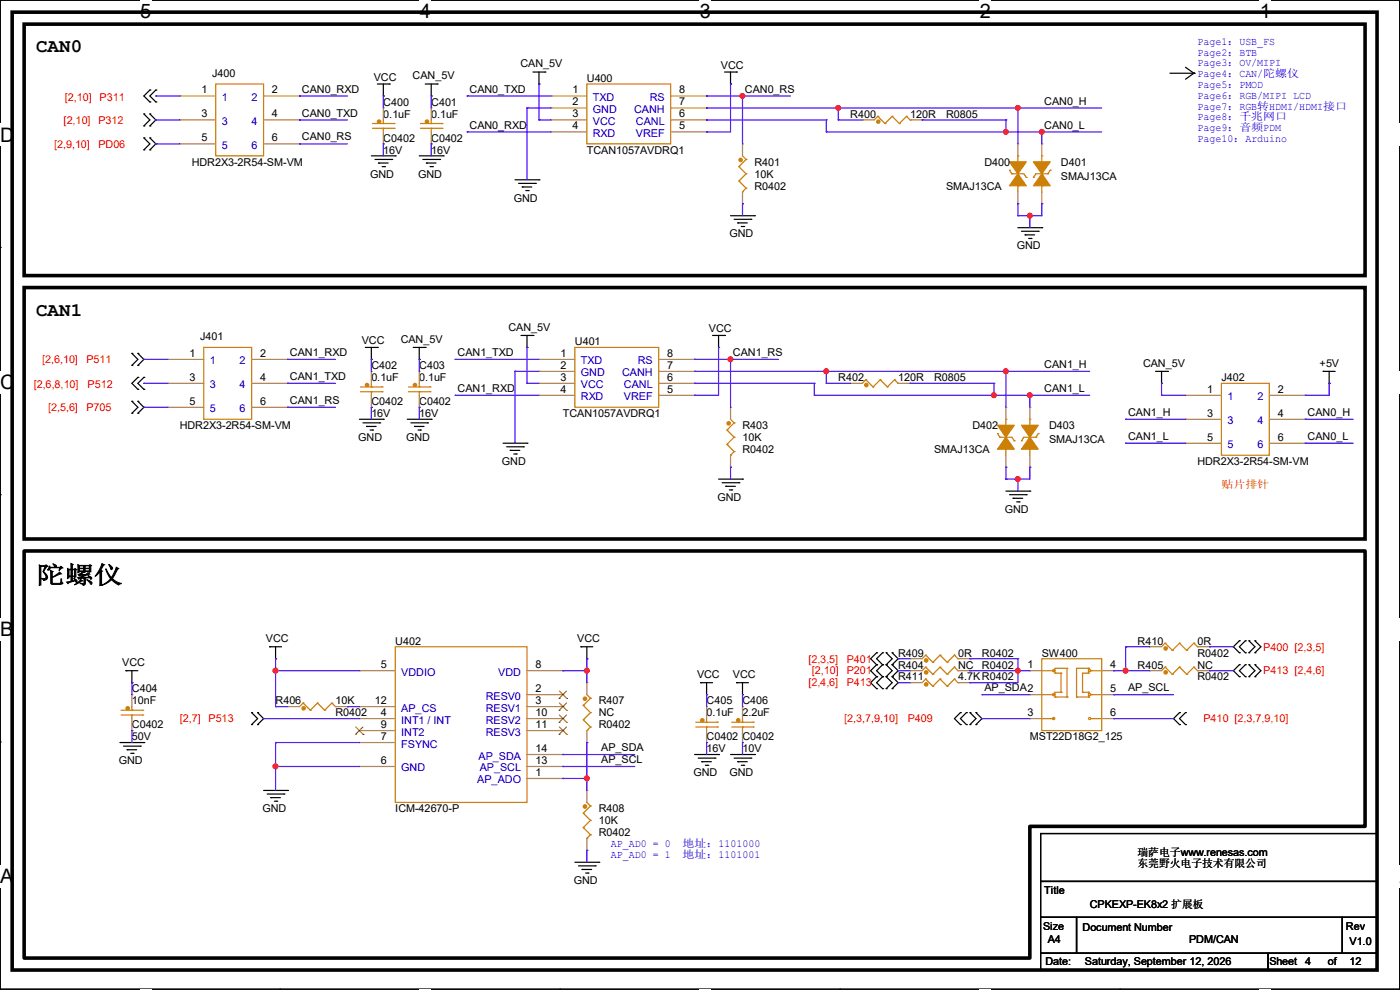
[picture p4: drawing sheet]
<svg xmlns="http://www.w3.org/2000/svg" width="297mm" height="210mm" viewBox="0 0 297 210" stroke-linecap="round" stroke-linejoin="round" font-family="sans-serif">
<path d="M0 0h297v209.8h-297z" fill="none" stroke="#000" stroke-width=".25"/>
<g fill="#fff">
<path d="M29.7 0h2.4v4.8h-2.4z"/>
<path d="M29.7 209.8h2.4v.2h-2.4z"/>
</g>
<path d="M59.4 0h.1M59.4 209.8h.1" fill="none" stroke="#000" stroke-width=".25"/>
<g fill="#fff">
<path d="M89.1 0h2.3v4.8h-2.3z"/>
<path d="M89.1 209.8h2.3v.2h-2.3z"/>
</g>
<path d="M118.8 0h.1M118.8 209.8h.1" fill="none" stroke="#000" stroke-width=".25"/>
<g fill="#fff">
<path d="M148.5 0h2.3v4.8h-2.3z"/>
<path d="M148.5 209.8h2.3v.2h-2.3z"/>
</g>
<path d="M178.2 0h.1M178.2 209.8h.1" fill="none" stroke="#000" stroke-width=".25"/>
<g fill="#fff">
<path d="M207.9 0h2.3v4.8h-2.3z"/>
<path d="M207.9 209.8h2.3v.2h-2.3z"/>
</g>
<path d="M237.6 0h.1M237.6 209.8h.1" fill="none" stroke="#000" stroke-width=".25"/>
<g fill="#fff">
<path d="M267.3 0h2.3v4.8h-2.3z"/>
<path d="M267.3 209.8h2.3v.2h-2.3z"/>
<path d="M0 26.2h3.1v4.8h-3.1z"/>
<path d="M297 26.2v4.8z"/>
<path d="M0 78.7h3.1v4.7h-3.1z"/>
<path d="M297 78.7v4.7z"/>
</g>
<path d="M0 52.5h.1M297 52.5h.1" fill="none" stroke="#000" stroke-width=".25"/>
<g fill="#fff">
<path d="M0 131.1h2.9v4.8h-2.9z"/>
<path d="M297 131.1v4.8z"/>
</g>
<path d="M0 104.9h.1M297 104.9h.1" fill="none" stroke="#000" stroke-width=".25"/>
<g fill="#fff">
<path d="M0 183.6h2.9v4.7h-2.9z"/>
<path d="M296.9 183.6h.1v4.7h-.1z"/>
</g>
<g fill="none" stroke="#000" stroke-width=".25">
<path d="M31.8 19.1h.1M31.8 19.1l-1.3 1.3 1.3 1.2M33.1 19.1h.1M33.1 19.1l-1.3 1.3 1.3 1.2M80.1 17.8h2.5M81.3 17.8v2.6M82.6 17.8h.1M90.2 17.8h2.6M91.5 17.8v2.6M92.8 17.8h.1M113.1 15.3h2.5M114.3 17.8h.1"/>
<path d="M114.3 15.3v2.5M115.6 15.3h.1M153.7 15.3h2.6M155 17.8h.1M155 15.3v2.5M156.3 15.3h.1M248.2 15.5h5.1M251.5 14.3l1.8 1.2M253.3 15.5h.1M253.3 15.5l-1.8 1.3M30.5 26.7h.1M30.5 24.2h.1"/>
<path d="M30.5 31.8h.1M30.5 29.3h.1M30.5 24.2l1.3 1.2-1.3 1.3M30.5 29.3l1.3 1.2-1.3 1.3M31.8 21.6h.1M31.8 24.2h.1M31.8 26.7h.1M31.8 29.3h.1M31.8 31.8h.1M31.8 24.2l1.3 1.2-1.3 1.3M31.8 29.3l1.3 1.2-1.3 1.3M33.1 21.6h.1"/>
<path d="M78.8 33.1h5.1M79.5 33.8h3.6M80.3 34.6h.1M80.3 34.6h2M81.1 35.3h.5M81.3 20.4h.1M81.6 35.3h.1M83.1 33.8h.1M83.9 33.1h.1M88.9 33.1h5.1M89.7 33.8h3.6M90.5 34.6h.1"/>
<path d="M90.5 34.6h2M91.2 35.3h.5M91.5 20.4h.1M91.7 35.3h.1M93.3 33.8h.1M94 33.1h.1M109.3 38.1h5M110 38.9h3.6M110.8 39.7h.1M110.8 39.7h2M113.6 38.9h.1M114.3 38.1h.1"/>
<path d="M111.5 40.4h.6M112.1 40.4h.1M155 45.8h5.1M155.7 46.5h3.6M156.5 47.3h.1M156.5 47.3h2M157.3 48h.5M157.8 48h.1M159.3 46.5h.1M160.1 45.8h.1M215.9 48.3h5.1M216.7 49.1h3.6"/>
<path d="M217.5 49.8h.1M217.5 49.8h2M218.2 50.6h.5M218.7 50.6h.1M220.3 49.1h.1M221 48.3h.1M28 77.5h.1M28 75h.1M28 75l1.3 1.2-1.3 1.3M29.3 75h.1M29.3 77.5h.1M29.3 75l1.2 1.2-1.2 1.3"/>
<path d="M77.5 73.7h2.6M78.8 76.2h.1M78.8 73.7v2.5M80.1 73.7h.1M87.7 73.7h2.5M88.9 76.2h.1M88.9 73.7v2.5M90.2 73.7h.1M110.5 71.2h2.6M111.8 73.7h.1M111.8 71.2v2.5M113.1 71.2h.1"/>
<path d="M151.2 71.2h2.5M152.4 73.7h.1M152.4 71.2v2.5M153.7 71.2h.1M245.2 78.8h2.5M246.4 78.8v2.5M247.7 78.8h.1M280.7 78.8h.1M280.7 78.8h2.6M282 78.8v2.5M28 87.7h.1M28 85.1h.1"/>
<path d="M28 85.1l1.3 1.3-1.3 1.3M29.3 85.1h.1M29.3 87.7h.1M29.3 80.1h.1M29.3 82.6h.1M29.3 85.1l1.2 1.3-1.2 1.3M29.3 80.1l-1.3 1.2 1.3 1.3M30.5 80.1h.1M30.5 82.6h.1M30.5 80.1l-1.2 1.2 1.2 1.3M76.2 88.9h5.1M77 89.7h3.6"/>
<path d="M77.8 90.5h.1M77.8 90.5h2M78.5 91.2h.5M79 91.2h.1M80.6 89.7h.1M81.3 88.9h.1M86.4 88.9h5.1M87.2 89.7h3.5M87.9 90.5h.1M87.9 90.5h2.1M88.7 91.2h.5M89.2 91.2h.1"/>
<path d="M90.7 89.7h.1M91.5 88.9h.1M106.7 94h5.1M107.5 94.8h3.5M108.2 95.5h.1M108.2 95.5h2.1M109 96.3h.5M109.5 96.3h.1M111 94.8h.1M111.8 94h.1M246.4 81.3h.1M282 81.3h.1"/>
<path d="M152.4 101.6h5.1M153.2 102.4h3.6M154 103.2h.1M154 103.2h2M154.7 103.9h.5M155.2 103.9h.1M156.8 102.4h.1M157.5 101.6h.1M213.4 104.2h5.1M214.2 104.9h3.5M214.9 105.7h.1M214.9 105.7h2.1"/>
<path d="M215.7 106.5h.5M216.2 106.5h.1M217.7 104.9h.1M218.5 104.2h.1M57.2 137.2h.1M57.2 137.2h2.5M58.5 139.7h.1M58.5 137.2v2.5M123.2 137.2h.1M123.2 137.2h2.6M124.5 139.7h.1M124.5 137.2v2.5"/>
<path d="M186 138.5h.1M186 138.5l-1.3 1.2 1.3 1.3M187.2 138.5h.1M187.2 138.5l-1.2 1.2 1.2 1.3M188 138.5h.1M188 138.5l1.3 1.2-1.3 1.3M189.3 138.5h.1M189.3 138.5l1.2 1.2-1.2 1.3M262.9 135.9h.1M262.9 138.5h.1M262.9 135.9l-1.2 1.3 1.2 1.3M264.2 138.5h.1"/>
<path d="M264.2 135.9h.1M264.2 135.9l-1.3 1.3 1.3 1.3M265 138.5h.1M265 135.9h.1M265 135.9l1.2 1.3-1.2 1.3M266.2 135.9h.1M266.2 138.5h.1M266.2 135.9l1.3 1.3-1.3 1.3M0 157.4h.1M25.4 157.5h5.1M26.2 158.3h3.6M26.7 142.3h.1"/>
<path d="M26.7 142.3h2.6M27 159h.1M27 159h2M27.7 159.8h.5M28 144.8h.1M28 142.3v2.5M28.2 159.8h.1M29.8 158.3h.1M30.5 157.5h.1M53.4 153.7h.1M53.4 151.2h.1M53.4 151.2l1.3 1.2-1.3 1.3"/>
<path d="M54.7 151.2h.1M54.7 153.7h.1M54.7 151.2l1.2 1.2-1.2 1.3M148.6 144.8h.1M148.6 144.8h2.6M149.9 147.4h.1M149.9 144.8v2.6M156.3 144.8h.1M156.3 144.8h2.5M157.5 147.4h.1M157.5 144.8v2.6M186 141h.1"/>
<path d="M186 143.6h.1M186 146.1h.1M186 141l-1.3 1.3 1.3 1.3M186 143.6l-1.3 1.2 1.3 1.3M187.2 143.6h.1M187.2 141h.1M187.2 146.1h.1M187.2 141l-1.2 1.3 1.2 1.3M187.2 143.6l-1.2 1.2 1.2 1.3M188 143.6h.1M188 141h.1M188 146.1h.1"/>
<path d="M188 141l1.3 1.3-1.3 1.3M188 143.6l1.3 1.2-1.3 1.3M189.3 141h.1M189.3 143.6h.1M189.3 146.1h.1M189.3 141l1.2 1.3-1.2 1.3M189.3 143.6l1.2 1.2-1.2 1.3M203.8 151.2h.1M203.8 153.7h.1M203.8 151.2l-1.3 1.2 1.3 1.3M205 153.7h.1M205 151.2h.1"/>
<path d="M205 151.2l-1.2 1.2 1.2 1.3M205.8 153.7h.1M205.8 151.2h.1M205.8 151.2l1.3 1.2-1.3 1.3M207.1 151.2h.1M207.1 153.7h.1M207.1 151.2l1.2 1.2-1.2 1.3M250.2 151.2h.1M250.2 153.7h.1M250.2 151.2l-1.2 1.2 1.2 1.3M251.5 153.7h.1M251.5 151.2h.1"/>
<path d="M251.5 151.2l-1.3 1.2 1.3 1.3M262.9 141h.1M262.9 143.6h.1M262.9 141l-1.2 1.3 1.2 1.3M264.2 143.6h.1M264.2 141h.1M264.2 141l-1.3 1.3 1.3 1.3M265 143.6h.1M265 141h.1M265 141l1.2 1.3-1.2 1.3M266.2 141h.1M266.2 143.6h.1"/>
<path d="M266.2 141l1.3 1.3-1.3 1.3M297 157.4h.1M55.9 167.7h5.1M56.7 168.4h3.5M57.4 169.2h.1M57.4 169.2h2.1M58.2 170h.5M58.7 170h.1M60.2 168.4h.1M61 167.7h.1M147.4 160.1h5M148.1 160.8h3.6"/>
<path d="M148.9 161.6h.1M148.9 161.6h2M149.6 162.3h.6M150.2 162.3h.1M151.7 160.8h.1M152.4 160.1h.1M155 160.1h5.1M155.7 160.8h3.6M156.5 161.6h.1M156.5 161.6h2M157.3 162.3h.5M157.8 162.3h.1"/>
<path d="M159.3 160.8h.1M160.1 160.1h.1M220.8 176.8h71.3v10.2h-71.3zM122 182.9h5M122.7 183.7h3.6M123.5 184.4h.1M123.5 184.4h2M124.2 185.2h.6M124.8 185.2h.1M126.3 183.7h.1M127 182.9h.1M220.8 187h71.3v7.6h-71.3z"/>
<path d="M220.8 194.6h7.6v7.6h-7.6zM228.4 194.6h56.4v7.6h-56.4zM284.8 194.6h7.3v7.6h-7.3zM220.8 202.2h48.2v3.6h-48.2zM269 202.2h23.1v3.6h-23.1z"/>
</g>
<path d="M2.6 2.6h289.5v203.2h-289.5zM5.1 5.1h284.5v53.4h-284.5zM5.1 61h284.5v53.3h-284.5zM5.1 116.9h284.5v58.4h-71.1v27.9h-213.4z" fill="none" stroke="#000" stroke-width=".76"/>
<g fill="none" stroke="#cc8006" stroke-width=".25">
<path d="M45.8 17.8h10.1v15.3h-10.1zM124.5 17.8h17.8v12.7h-17.8zM79 27.2h4.6M79 26.2h4.6M81.3 27.2h.1M81.3 26.2h.1M81.3 25.4v.8M81.3 27.2v.8M83.6 27.2h.1M83.6 26.2h.1M89.2 27.2h4.6M89.2 26.2h4.6"/>
<path d="M91.5 27.2h.1M91.5 26.2h.1M91.5 25.4v.8M91.5 27.2v.8M93.8 27.2h.1M93.8 26.2h.1M156.8 35.3h.1M156.8 38.4h.1M156.8 35.3l1.5 1.6M156.8 38.4l1.5 1.5M157.5 33.1l.8 .7M158.3 33.8h.1"/>
<path d="M158.3 36.9h.1M158.3 39.9h.1M158.3 33.8l-1.5 1.5M158.3 36.9l-1.5 1.5M158.3 39.9l-.8 .8M186.2 24.7h.1M186.2 24.7l-.7 .7M186.2 24.7l1.5 1.5M187.7 26.2h.1M189.3 24.7h.1M189.3 24.7l-1.6 1.5M189.3 24.7l1.5 1.5"/>
<path d="M190.8 26.2h.1M192.3 24.7h.1M192.3 24.7l-1.5 1.5M192.3 24.7l.8 .7M193.1 25.4h.1M214.2 36.1h.1M214.2 36.1l.5 .8M214.7 36.9h.1M214.7 36.9h2.5l.5 .7M215.9 33.1h.1M215.9 39.4h.1M215.9 33.1v1.2"/>
<path d="M215.9 39.4v1.3M217.7 37.6h.1M219.2 37.6h.1M221 33.1h.1M221 39.4h.1M221 33.1v1.2M221 39.4v1.3M222.3 36.9h.1M222.3 36.9h-2.5l-.6 .7M222.8 36.1h.1M222.8 36.1l-.5 .8M157.5 40.7h.1"/>
<path d="M43.2 73.7h10.2v15.2h-10.2zM122 73.7h17.7v12.7h-17.7zM76.5 83.1h4.6M76.5 82.1h4.6M78.8 83.1h.1M78.8 82.1h.1M78.8 81.3v.8M78.8 83.1v.8M81.1 83.1h.1M81.1 82.1h.1M86.7 83.1h4.5M86.7 82.1h4.5"/>
<path d="M88.9 83.1h.1M88.9 82.1h.1M88.9 81.3v.8M88.9 83.1v.8M91.2 83.1h.1M91.2 82.1h.1M154.2 91.2h.1M154.2 94.3h.1M154.2 91.2l1.5 1.6M154.2 94.3l1.5 1.5M155 96.6h.1M155 88.9l.7 .8"/>
<path d="M155.7 89.7h.1M155.7 92.8h.1M155.7 95.8h.1M155.7 89.7l-1.5 1.5M155.7 92.8l-1.5 1.5M155.7 95.8l-.7 .8M183.7 80.6h.1M183.7 80.6l-.8 .7M183.7 80.6l1.5 1.5M185.2 82.1h.1M186.7 80.6h.1M186.7 80.6l-1.5 1.5"/>
<path d="M186.7 80.6l1.6 1.5M188.3 82.1h.1M189.8 80.6h.1M189.8 80.6l-1.5 1.5M189.8 80.6l.7 .7M190.5 81.3h.1M211.6 92h.1M211.6 92l.5 .8M212.1 92.8h.1M212.1 92.8h2.6l.5 .7M213.4 88.9h.1M213.4 95.3h.1"/>
<path d="M213.4 88.9v1.3M213.4 95.3v1.3M215.2 93.5h.1M216.7 93.5h.1M218.5 88.9h.1M218.5 95.3h.1M218.5 88.9v1.3M218.5 95.3v1.3M219.8 92.8h.1M219.8 92.8h-2.6l-.5 .7M220.3 92h.1M220.3 92l-.5 .8"/>
<path d="M259.1 81.3h10.2v15.3h-10.2zM83.9 137.2h27.9v33h-27.9zM196.4 139h.1M196.4 139l-.8 .7M196.4 139l1.5 1.5M199.4 139h.1M199.4 139l-1.5 1.5M199.4 139l1.6 1.5M202.5 139h.1M202.5 139l-1.5 1.5M202.5 139l.7 .7M203.2 139.7h.1"/>
<path d="M221 139.7h12.7v15.3h-12.7zM247.2 136.4h.1M247.2 136.4l-.8 .8M247.2 136.4l1.5 1.6M248.7 138h.1M250.2 136.4h.1M250.2 136.4l-1.5 1.6M250.2 136.4l1.6 1.6M251.8 138h.1M253.3 136.4h.1M253.3 136.4l-1.5 1.6M253.3 136.4l.7 .8"/>
<path d="M254 137.2h.1M25.7 151.7h4.6M25.7 150.7h4.6M28 151.7h.1M28 150.7h.1M28 149.9v.8M28 151.7v.7M30.3 151.7h.1M30.3 150.7h.1M64.3 149.1h.1M64.3 149.1l-.8 .8M64.3 149.1l1.5 1.6"/>
<path d="M65.8 150.7h.1M67.4 149.1h.1M67.4 149.1l-1.6 1.6M67.4 149.1l1.5 1.6M68.9 150.7h.1M70.4 149.1h.1M70.4 149.1l-1.5 1.6M70.4 149.1l.8 .8M71.2 149.9h.1M123.7 149.6h.1M123.7 152.7h.1M123.7 149.6l1.6 1.6"/>
<path d="M123.7 152.7l1.6 1.5M124.5 155h.1M124.5 147.4l.8 .7M125.3 148.1h.1M125.3 151.2h.1M125.3 154.2h.1M125.3 148.1l-1.6 1.5M125.3 151.2l-1.6 1.5M125.3 154.2l-.8 .8M147.6 154.2h4.6M147.6 153.2h4.6M149.9 154.2h.1"/>
<path d="M149.9 153.2h.1M149.9 152.4v.8M149.9 154.2v.8M152.2 154.2h.1M152.2 153.2h.1M155.2 154.2h4.6M155.2 153.2h4.6M157.5 154.2h.1M157.5 153.2h.1M157.5 152.4v.8M157.5 154.2v.8M159.8 154.2h.1"/>
<path d="M159.8 153.2h.1M196.4 144.1h.1M196.4 141.5h.1M196.4 144.1l-.8 .7M196.4 144.1l1.5 1.5M196.4 141.5l-.8 .8M196.4 141.5l1.5 1.5M197.9 145.6h.1M197.9 140.5h.1M197.9 143h.1M199.4 144.1h.1M199.4 141.5h.1"/>
<path d="M199.4 144.1l-1.5 1.5M199.4 144.1l1.6 1.5M199.4 141.5l-1.5 1.5M199.4 141.5l1.6 1.5M201 145.6h.1M201 140.5h.1M201 143h.1M202.5 144.1h.1M202.5 141.5h.1M202.5 144.1l-1.5 1.5M202.5 144.1l.7 .7M202.5 141.5l-1.5 1.5"/>
<path d="M202.5 141.5l.7 .8M203.2 144.8h.1M203.2 142.3h.1M221 147.4h2.3M221 142.3h2.3M221 152.4h2.3M223.3 142.3h.1M223.3 147.4h.1M223.3 152.4h.1M223.8 147.9h.1M223.8 142.8h.1M223.8 147.9h2.6"/>
<path d="M223.8 142.8h1.3M225.1 146.9h.1M225.1 142.8h.1M225.1 146.9h-1.3v1M225.1 142.8v4.1M226.4 141.8h.1M226.4 147.9h.1M226.4 141.8h-2.6v1M226.4 141.8v6.1M228.4 147.9h.1M228.4 147.9h2.5M229.7 146.9h.1"/>
<path d="M229.7 146.9h1.2M230.9 141.8h.1M230.9 142.8h.1M230.9 146.9h.1M230.9 147.9h.1M230.9 141.8h-2.5v6.1M230.9 142.8h-1.2v4.1M230.9 141.8v1M230.9 146.9v1M231.4 147.4h.1M231.4 142.3h.1M231.4 152.4h.1"/>
<path d="M231.4 147.4h2.3M231.4 142.3h2.3M231.4 152.4h2.3M247.2 141.5h.1M247.2 141.5l-.8 .8M247.2 141.5l1.5 1.5M248.7 143h.1M250.2 141.5h.1M250.2 141.5l-1.5 1.5M250.2 141.5l1.6 1.5M251.8 143h.1M253.3 141.5h.1"/>
<path d="M253.3 141.5l-1.5 1.5M253.3 141.5l.7 .8M254 142.3h.1M123.7 172.5h.1M123.7 175.6h.1M123.7 172.5l1.6 1.5M123.7 175.6l1.6 1.5M124.5 177.8h.1M124.5 170.2l.8 .8M125.3 171h.1M125.3 174h.1M125.3 177.1h.1"/>
<path d="M125.3 171l-1.6 1.5M125.3 174l-1.6 1.6M125.3 177.1l-.8 .7"/>
<circle cx="223.5" cy="147.3" r=".23"/>
<circle cx="223.5" cy="152.4" r=".23"/>
<circle cx="223.5" cy="142.3" r=".23"/>
<circle cx="231.2" cy="147.3" r=".23"/>
<circle cx="231.2" cy="142.3" r=".23"/>
<circle cx="231.2" cy="152.4" r=".23"/>
</g>
<g fill="#cc8006" stroke="#cc8006" stroke-width=".25">
<path d="M221 36.9l1.8 2.5h-3.6z" fill-rule="evenodd"/>
<path d="M219.2 34.3h3.6l-1.8 2.6z" fill-rule="evenodd"/>
<path d="M218.5 92.8l1.8 2.5h-3.6z" fill-rule="evenodd"/>
<path d="M216.7 90.2h3.6l-1.8 2.6z" fill-rule="evenodd"/>
<path d="M215.9 36.9l1.8 2.5h-3.5z" fill-rule="evenodd"/>
<path d="M214.2 34.3h3.5l-1.8 2.6z" fill-rule="evenodd"/>
<path d="M213.4 92.8l1.8 2.5h-3.6z" fill-rule="evenodd"/>
<path d="M211.6 90.2h3.6l-1.8 2.6z" fill-rule="evenodd"/>
<circle cx="64.4" cy="150.3" r=".36"/>
<circle cx="196.5" cy="145.2" r=".36"/>
<circle cx="156.6" cy="152.8" r=".36"/>
<circle cx="247.3" cy="142.6" r=".36"/>
<circle cx="149" cy="152.8" r=".36"/>
<circle cx="88" cy="81.7" r=".36"/>
<circle cx="196.5" cy="140.1" r=".36"/>
<circle cx="77.9" cy="81.7" r=".36"/>
<circle cx="80.4" cy="25.8" r=".36"/>
<circle cx="196.5" cy="142.6" r=".36"/>
<circle cx="247.3" cy="137.6" r=".36"/>
<circle cx="27.1" cy="150.3" r=".36"/>
<circle cx="157.1" cy="33.9" r=".36"/>
<circle cx="186.3" cy="25.8" r=".36"/>
<circle cx="124.1" cy="148.2" r=".36"/>
<circle cx="183.8" cy="81.7" r=".36"/>
<circle cx="154.6" cy="89.8" r=".36"/>
<circle cx="124.1" cy="171.1" r=".36"/>
<circle cx="90.6" cy="25.8" r=".36"/>
</g>
<g fill="none" stroke="#a84" stroke-width=".25">
<path d="M38.1 20.4h.1M38.1 25.4h.1M38.1 30.5h.1M38.1 20.4h7.7M38.1 25.4h7.7M38.1 30.5h7.7M55.9 20.4h7.6M55.9 25.4h7.6M55.9 30.5h7.6M63.5 20.4h.1M63.5 25.4h.1M63.5 30.5h.1"/>
<path d="M81.3 22.9h.1M81.3 30.5h.1M81.3 22.9v2.5M81.3 28v2.5M91.5 22.9h.1M91.5 30.5h.1M91.5 22.9v2.5M91.5 28v2.5M116.9 20.4h.1M116.9 22.9h.1M116.9 25.4h.1M116.9 28h.1"/>
<path d="M116.9 20.4h7.6M116.9 22.9h7.6M116.9 25.4h7.6M116.9 28h7.6M142.3 20.4h7.6M142.3 22.9h7.6M142.3 25.4h7.6M142.3 28h7.6M149.9 28h.1M149.9 25.4h.1M149.9 22.9h.1M149.9 20.4h.1"/>
<path d="M157.5 30.5h.1M157.5 30.5v2.6M182.9 25.4h.1M182.9 25.4h2.6M193.1 25.4h2.5M195.6 25.4h.1M215.9 30.5h.1M215.9 30.5v2.6M221 30.5h.1M221 30.5v2.6M157.5 43.2h.1M157.5 40.7v2.5"/>
<path d="M215.9 43.2h.1M215.9 40.7v2.5M221 43.2h.1M221 40.7v2.5M35.6 76.2h.1M35.6 76.2h7.6M53.4 76.2h7.6M61 76.2h.1M78.8 78.8h.1M78.8 78.8v2.5M88.9 78.8h.1M88.9 78.8v2.5"/>
<path d="M114.3 76.2h.1M114.3 78.8h.1M114.3 76.2h7.7M114.3 78.8h7.7M139.7 76.2h7.7M139.7 78.8h7.7M147.4 78.8h.1M147.4 76.2h.1M35.6 81.3h.1M35.6 86.4h.1M35.6 81.3h7.6M35.6 86.4h7.6"/>
<path d="M53.4 81.3h7.6M53.4 86.4h7.6M61 81.3h.1M61 86.4h.1M78.8 86.4h.1M78.8 83.9v2.5M88.9 86.4h.1M88.9 83.9v2.5M114.3 81.3h.1M114.3 83.9h.1M114.3 81.3h7.7M114.3 83.9h7.7"/>
<path d="M139.7 81.3h7.7M139.7 83.9h7.7M147.4 83.9h.1M147.4 81.3h.1M155 86.4h.1M155 99.1h.1M155 86.4v2.5M155 96.6v2.5M180.4 81.3h.1M180.4 81.3h2.5M190.5 81.3h2.6M193.1 81.3h.1"/>
<path d="M213.4 99.1h.1M213.4 86.4h.1M213.4 86.4v2.5M213.4 96.6v2.5M218.5 99.1h.1M218.5 86.4h.1M218.5 86.4v2.5M218.5 96.6v2.5M251.5 83.9h.1M251.5 88.9h.1M251.5 94h.1M251.5 83.9h7.6"/>
<path d="M251.5 88.9h7.6M251.5 94h7.6M269.3 83.9h7.6M269.3 88.9h7.6M269.3 94h7.6M276.9 83.9h.1M276.9 88.9h.1M276.9 94h.1M193.1 139.7h.1M193.1 139.7h2.5M203.2 139.7h2.6M205.8 139.7h.1"/>
<path d="M243.9 137.2h.1M243.9 137.2h2.5M254 137.2h2.6M256.6 137.2h.1M28 147.4h.1M28 155h.1M28 147.4v2.5M28 152.4v2.6M61 149.9h.1M61 149.9h2.5M71.2 149.9h2.5M73.7 149.9h.1"/>
<path d="M76.2 152.4h.1M76.2 142.3h.1M76.2 157.5h.1M76.2 155h.1M76.2 149.9h.1M76.2 149.9h7.7M76.2 142.3h7.7M76.2 152.4h7.7M76.2 157.5h7.7M76.2 155h7.7M111.8 149.9h7.6M111.8 142.3h7.6"/>
<path d="M111.8 147.4h7.6M111.8 152.4h7.6M111.8 155h7.6M119.4 147.4h.1M119.4 149.9h.1M119.4 142.3h.1M119.4 152.4h.1M119.4 155h.1M124.5 144.8h.1M124.5 157.5h.1M124.5 144.8v2.6M124.5 155v2.5"/>
<path d="M149.9 149.9h.1M149.9 157.5h.1M149.9 149.9v2.5M149.9 155v2.5M157.5 149.9h.1M157.5 157.5h.1M157.5 149.9v2.5M157.5 155v2.5M193.1 144.8h.1M193.1 142.3h.1M193.1 144.8h2.5M193.1 142.3h2.5"/>
<path d="M203.2 144.8h2.6M203.2 142.3h2.6M205.8 144.8h.1M205.8 142.3h.1M218.5 142.3h.1M218.5 147.4h.1M218.5 152.4h.1M218.5 142.3h2.5M218.5 147.4h2.5M218.5 152.4h2.5M233.7 142.3h2.6M233.7 147.4h2.6"/>
<path d="M233.7 152.4h2.6M236.3 142.3h.1M236.3 147.4h.1M236.3 152.4h.1M243.9 142.3h.1M243.9 142.3h2.5M254 142.3h2.6M256.6 142.3h.1M76.2 162.6h.1M76.2 162.6h7.7M111.8 165.1h7.6M111.8 162.6h7.6"/>
<path d="M111.8 160.1h7.6M119.4 165.1h.1M119.4 162.6h.1M119.4 160.1h.1M124.5 167.7h.1M124.5 167.7v2.5M124.5 177.8v2.6M124.5 180.4h.1"/>
</g>
<g fill="none" stroke="#804000" stroke-width=".21">
<path d="M75.4 155.8h.1M75.5 154.2l1.5 1.6M77 154.2l-1.6 1.6M77 155.8h.1M118.6 148.2h.1M118.6 150.7h.1M118.6 153.2h.1M118.6 155.8h.1M118.7 146.6l1.5 1.6M118.7 149.1l1.5 1.6M118.7 151.7l1.5 1.5M118.7 154.2l1.5 1.6"/>
<path d="M120.2 146.6l-1.6 1.6M120.2 149.1l-1.6 1.6M120.2 151.7l-1.6 1.5M120.2 154.2l-1.6 1.6M120.2 148.2h.1M120.2 150.7h.1M120.2 153.2h.1M120.2 155.8h.1"/>
</g>
<g fill="none" stroke="#4200ff" stroke-width=".25">
<path d="M114.3 17.8h.1M114.3 17.8v7.6M155 17.8h.1M155 17.8v10.2h-5.1M33.1 20.4h.1M33.1 25.4h.1M33.1 30.5h.1M33.1 25.4h5M33.1 20.4h5M33.1 30.5h5M63.5 20.4h.1M63.5 25.4h.1"/>
<path d="M63.5 30.5h.1M63.5 25.4h10.2M63.5 20.4h10.2M63.5 30.5h10.2M81.3 30.5h.1M81.3 20.4h.1M81.3 20.4v2.5M81.3 30.5v2.6M91.5 20.4h.1M91.5 30.5h.1M91.5 20.4v2.5M91.5 30.5v2.6"/>
<path d="M99.1 28h.1M99.1 20.4h.1M99.1 28h17.8M99.1 20.4h17.8M111.8 22.9h.1M111.8 22.9v15.2M111.8 22.9h5.1M114.3 25.4h.1M114.3 25.4h2.6M149.9 28h.1M149.9 22.9h.1M149.9 20.4h.1"/>
<path d="M149.9 25.4h.1M149.9 25.4h25.4M149.9 22.9h83.8M149.9 20.4h17.8M157.5 20.4h.1M157.5 20.4v10.1M175.3 28h.1M175.3 25.4h.1M175.3 25.4v2.6M175.3 28h58.4M177.8 22.9h.1M177.8 25.4h.1"/>
<path d="M177.8 25.4h5.1M177.8 22.9v2.5M195.6 25.4h.1M195.6 25.4h17.8M213.4 28h.1M213.4 25.4h.1M213.4 25.4v2.6M215.9 22.9h.1M215.9 22.9v7.6M221 28h.1M221 28v2.5M157.5 43.2h.1"/>
<path d="M157.5 43.2v2.6M215.9 43.2h.1M215.9 45.8h.1M215.9 43.2v2.6M218.5 45.8h.1M218.5 45.8v2.5M221 43.2h.1M221 43.2v2.6h-5.1M30.5 76.2h.1M30.5 76.2h5.1M61 76.2h.1M61 76.2h10.2"/>
<path d="M78.8 76.2h.1M78.8 76.2v2.6M88.9 76.2h.1M88.9 76.2v2.6M96.6 76.2h.1M96.6 76.2h17.7M109.3 78.8h.1M109.3 78.8h5M109.3 78.8v15.2M111.8 73.7h.1M111.8 73.7v7.6M147.4 78.8h.1"/>
<path d="M147.4 76.2h.1M147.4 78.8h83.8M147.4 76.2h17.7M152.4 73.7h.1M152.4 73.7v10.2h-5M155 76.2h.1M155 76.2v10.2M175.3 78.8h.1M175.3 78.8v2.5M213.4 78.8h.1M213.4 78.8v7.6M30.5 81.3h.1"/>
<path d="M30.5 86.4h.1M30.5 81.3h5.1M30.5 86.4h5.1M61 81.3h.1M61 86.4h.1M61 81.3h10.2M61 86.4h10.2M78.8 86.4h.1M78.8 86.4v2.5M88.9 86.4h.1M88.9 86.4v2.5M96.6 83.9h.1"/>
<path d="M96.6 83.9h17.7M111.8 81.3h.1M111.8 81.3h2.5M147.4 83.9h.1M147.4 81.3h.1M147.4 81.3h25.4M155 99.1h.1M155 99.1v2.5M172.8 83.9h.1M172.8 81.3h.1M172.8 83.9h58.4M172.8 81.3v2.6"/>
<path d="M175.3 81.3h.1M175.3 81.3h5.1M193.1 81.3h.1M193.1 81.3h17.8M210.9 83.9h.1M210.9 81.3h.1M210.9 81.3v2.6M213.4 99.1h.1M213.4 99.1v2.5M218.5 99.1h.1M218.5 83.9h.1M218.5 83.9v2.5"/>
<path d="M218.5 99.1v2.5h-5.1M238.8 88.9h.1M238.8 94h.1M238.8 88.9h12.7M238.8 94h12.7M246.4 81.3h.1M246.4 83.9h.1M246.4 83.9h5.1M246.4 81.3v2.6M276.9 94h.1M276.9 83.9h.1M276.9 88.9h.1"/>
<path d="M276.9 88.9h10.2M276.9 94h10.2M282 81.3h.1M282 81.3v2.6h-5.1M213.4 101.6h.1M215.9 101.6h.1M215.9 101.6v2.6M58.5 139.7h.1M58.5 139.7v10.2M124.5 139.7h.1M124.5 139.7v5.1M190.5 139.7h.1"/>
<path d="M190.5 139.7h2.6M205.8 139.7h.1M205.8 139.7h10.1M215.9 139.7h.1M215.9 139.7v5.1h-10.1M238.8 137.2h.1M238.8 137.2h5.1M238.8 137.2v5.1M256.6 137.2h.1M256.6 137.2h5.1M28 155h.1M28 144.8h.1"/>
<path d="M28 144.8v2.6M28 155v2.5M55.9 152.4h.1M55.9 152.4h20.3M58.5 142.3h.1M58.5 149.9h.1M58.5 157.5h.1M58.5 142.3h17.7M58.5 157.5v10.2M58.5 149.9h2.5M58.5 157.5h17.7M73.7 149.9h.1"/>
<path d="M73.7 149.9h2.5M119.4 142.3h.1M119.4 142.3h5.1M124.5 157.5h.1M124.5 142.3h.1M124.5 157.5v10.2M149.9 157.5h.1M149.9 147.4h.1M149.9 147.4v2.5M149.9 157.5v2.6M157.5 157.5h.1M157.5 147.4h.1"/>
<path d="M157.5 147.4v2.5M157.5 157.5v2.6M190.5 142.3h.1M190.5 144.8h.1M190.5 142.3h2.6M190.5 144.8h2.6M205.8 142.3h.1M205.8 144.8h.1M205.8 142.3h12.7M208.3 152.4h.1M208.3 147.4h.1M208.3 152.4h10.2"/>
<path d="M208.3 147.4h10.2M215.9 142.3h.1M236.3 152.4h.1M236.3 147.4h.1M236.3 142.3h.1M236.3 142.3h7.6M236.3 152.4h12.7M236.3 147.4h12.7M238.8 142.3h.1M256.6 142.3h.1M256.6 142.3h5.1M58.5 162.6h.1"/>
<path d="M58.5 162.6h17.7M119.4 162.6h.1M119.4 160.1h.1M119.4 165.1h.1M119.4 162.6h15.3M119.4 160.1h15.3M119.4 165.1h5.1M124.5 165.1h.1M124.5 180.4h.1M124.5 180.4v2.5"/>
</g>
<g fill="#f00" stroke="#f00" stroke-width=".25">
<circle cx="175.3" cy="78.8" r=".49"/>
<circle cx="210.8" cy="83.8" r=".49"/>
<circle cx="215.9" cy="101.6" r=".49"/>
<circle cx="213.4" cy="78.8" r=".49"/>
<circle cx="218.5" cy="83.8" r=".49"/>
<circle cx="155" cy="76.2" r=".49"/>
<circle cx="58.4" cy="142.3" r=".49"/>
<circle cx="58.4" cy="162.6" r=".49"/>
<circle cx="124.5" cy="142.3" r=".49"/>
<circle cx="124.5" cy="165.1" r=".49"/>
<circle cx="238.8" cy="142.3" r=".49"/>
<circle cx="177.8" cy="22.9" r=".49"/>
<circle cx="215.9" cy="22.9" r=".49"/>
<circle cx="213.4" cy="28" r=".49"/>
<circle cx="218.5" cy="45.7" r=".49"/>
<circle cx="221" cy="28" r=".49"/>
<circle cx="157.5" cy="20.3" r=".49"/>
<circle cx="215.9" cy="142.3" r=".49"/>
</g>
<text font-size="5.1" x="7.7" y="123.7">陀螺仪</text>
<g font-size="4.2">
<text x="29.7" y="3.9">5</text>
<text x="89.1" y="3.9">4</text>
<text x="148.5" y="3.9">3</text>
<text x="207.9" y="3.9">2</text>
<text x="267.3" y="3.9">1</text>
<text x="0" y="30.1">D</text>
<text x="0" y="82.5">C</text>
<text x="0" y="135">B</text>
<text x="0" y="187.4">A</text>
<text x="297" y="187.4">A</text>
</g>
<g font-size="4.1">
<text x="7.7" y="11.1">CAN0</text>
<text x="7.7" y="67">CAN1</text>
</g>
<g font-size="2.3" fill="#00f">
<text x="254" y="9.5">Page1：USB_FS</text>
<text x="254" y="11.8">Page2：BTB</text>
<text x="254" y="14.1">Page3：OV/MIPI</text>
<text x="254" y="16.4">Page4：CAN/陀螺仪</text>
<text x="254" y="18.7">Page5：PMOD</text>
<text x="254" y="21">Page6：RGB/MIPI LCD</text>
<text x="254" y="23.2">Page7：RGB转HDMI/HDMI接口</text>
<text x="254" y="25.5">Page8：千兆网口</text>
<text x="254" y="27.8">Page9：音频PDM</text>
<text x="254" y="30.1">Page10：Arduino</text>
<text x="129.6" y="179.7">AP_AD0 = 0</text>
<text x="144.8" y="179.7">地址：1101000</text>
<text x="129.6" y="182">AP_AD0 = 1</text>
<text x="144.8" y="182">地址：1101001</text>
</g>
<g font-size="2.3">
<text x="45" y="16.3">J400</text>
<text x="79.3" y="17.1">VCC</text>
<text x="87.5" y="16.8">CAN_5V</text>
<text x="110.4" y="14.3">CAN_5V</text>
<text x="124.5" y="17.4">U400</text>
<text x="153" y="14.6">VCC</text>
<text x="42.7" y="19.8">1</text>
<text x="57.7" y="19.8">2</text>
<text x="64.1" y="19.6">CAN0_RXD</text>
<text x="81.3" y="22.4">C400</text>
<text x="91.5" y="22.4">C401</text>
<text x="99.6" y="19.6">CAN0_TXD</text>
<text x="121.5" y="19.8">1</text>
<text x="121.5" y="22.4">2</text>
<text x="144.1" y="22.4">7</text>
<text x="144.1" y="19.8">8</text>
<text x="158" y="19.6">CAN0_RS</text>
<text x="221.5" y="22.2">CAN0_H</text>
<text x="42.7" y="24.9">3</text>
<text x="42.7" y="30">5</text>
<text x="57.7" y="24.9">4</text>
<text x="57.7" y="30">6</text>
<text x="64.1" y="24.7">CAN0_TXD</text>
<text x="64.1" y="29.8">CAN0_RS</text>
<text x="81.3" y="25">0.1uF</text>
<text x="91.5" y="25">0.1uF</text>
<text x="99.6" y="27.3">CAN0_RXD</text>
<text x="121.5" y="24.9">3</text>
<text x="121.5" y="27.4">4</text>
<text x="144.1" y="27.4">5</text>
<text x="144.1" y="24.9">6</text>
<text x="180.4" y="25">R400</text>
<text x="193.1" y="25">120R</text>
<text x="200.7" y="25">R0805</text>
<text x="221.5" y="27.3">CAN0_L</text>
<text x="40.7" y="35.1">HDR2X3-2R54-SM-VM</text>
<text x="81.3" y="30.1">C0402</text>
<text x="81.3" y="32.6">16V</text>
<text x="91.5" y="30.1">C0402</text>
<text x="91.5" y="32.6">16V</text>
<text x="124.5" y="32.6">TCAN1057AVDRQ1</text>
<text x="160.1" y="35.1">R401</text>
<text x="208.8" y="35.1">D400</text>
<text x="225.1" y="35.1">D401</text>
<text x="78.5" y="37.7">GND</text>
<text x="88.7" y="37.7">GND</text>
<text x="160.1" y="37.7">10K</text>
<text x="160.1" y="40.2">R0402</text>
<text x="200.7" y="40.2">SMAJ13CA</text>
<text x="225.1" y="38.2">SMAJ13CA</text>
<text x="109" y="42.8">GND</text>
<text x="154.7" y="50.4">GND</text>
<text x="215.7" y="52.9">GND</text>
<text x="107.9" y="70.2">CAN_5V</text>
<text x="150.4" y="70.4">VCC</text>
<text x="40.2" y="75.7">1</text>
<text x="42.5" y="72.2">J401</text>
<text x="55.2" y="75.7">2</text>
<text x="61.5" y="75.5">CAN1_RXD</text>
<text x="76.8" y="73">VCC</text>
<text x="85" y="72.7">CAN_5V</text>
<text x="97.1" y="75.5">CAN1_TXD</text>
<text x="118.9" y="75.7">1</text>
<text x="122" y="73.2">U401</text>
<text x="141.5" y="75.7">8</text>
<text x="155.5" y="75.5">CAN1_RS</text>
<text x="242.5" y="77.8">CAN_5V</text>
<text x="280" y="77.8">+5V</text>
<text x="40.2" y="80.8">3</text>
<text x="55.2" y="80.8">4</text>
<text x="61.5" y="80.6">CAN1_TXD</text>
<text x="78.8" y="78.3">C402</text>
<text x="78.8" y="80.9">0.1uF</text>
<text x="88.9" y="78.3">C403</text>
<text x="88.9" y="80.9">0.1uF</text>
<text x="97.1" y="83.1">CAN1_RXD</text>
<text x="118.9" y="78.2">2</text>
<text x="118.9" y="80.8">3</text>
<text x="118.9" y="83.3">4</text>
<text x="141.5" y="83.3">5</text>
<text x="141.5" y="80.8">6</text>
<text x="141.5" y="78.2">7</text>
<text x="177.8" y="80.9">R402</text>
<text x="190.6" y="80.9">120R</text>
<text x="198.2" y="80.9">R0805</text>
<text x="221.5" y="78.1">CAN1_H</text>
<text x="221.5" y="83.1">CAN1_L</text>
<text x="256.1" y="83.3">1</text>
<text x="259.1" y="80.9">J402</text>
<text x="271.1" y="83.3">2</text>
<text x="40.2" y="85.9">5</text>
<text x="55.2" y="85.9">6</text>
<text x="61.5" y="85.7">CAN1_RS</text>
<text x="78.8" y="85.9">C0402</text>
<text x="78.8" y="88.5">16V</text>
<text x="88.9" y="85.9">C0402</text>
<text x="88.9" y="88.5">16V</text>
<text x="119.4" y="88.5">TCAN1057AVDRQ1</text>
<text x="239.3" y="88.2">CAN1_H</text>
<text x="256.1" y="88.4">3</text>
<text x="271.1" y="88.4">4</text>
<text x="277.4" y="88.2">CAN0_H</text>
<text x="38.1" y="91">HDR2X3-2R54-SM-VM</text>
<text x="76" y="93.6">GND</text>
<text x="86.1" y="93.6">GND</text>
<text x="157.5" y="91">R403</text>
<text x="157.5" y="93.6">10K</text>
<text x="206.3" y="91">D402</text>
<text x="222.5" y="91">D403</text>
<text x="222.5" y="94.1">SMAJ13CA</text>
<text x="239.3" y="93.3">CAN1_L</text>
<text x="256.1" y="93.5">5</text>
<text x="271.1" y="93.5">6</text>
<text x="277.4" y="93.3">CAN0_L</text>
<text x="106.5" y="98.6">GND</text>
<text x="157.5" y="96.1">R0402</text>
<text x="198.2" y="96.1">SMAJ13CA</text>
<text x="254" y="98.6">HDR2X3-2R54-SM-VM</text>
<text x="152.2" y="106.3">GND</text>
<text x="213.2" y="108.8">GND</text>
<text x="56.4" y="136.2">VCC</text>
<text x="83.9" y="136.7">U402</text>
<text x="122.5" y="136.2">VCC</text>
<text x="241.3" y="136.7">R410</text>
<text x="254.1" y="136.7">0R</text>
<text x="26" y="141.3">VCC</text>
<text x="80.8" y="141.7">5</text>
<text x="113.6" y="141.7">8</text>
<text x="147.9" y="143.8">VCC</text>
<text x="155.5" y="143.8">VCC</text>
<text x="190.5" y="139.3">R409</text>
<text x="190.5" y="141.8">R404</text>
<text x="203.3" y="139.3">0R</text>
<text x="203.3" y="141.8">NC</text>
<text x="208.3" y="139.3">R0402</text>
<text x="208.3" y="141.8">R0402</text>
<text x="218" y="141.7">1</text>
<text x="221" y="139.3">SW400</text>
<text x="235.5" y="141.7">4</text>
<text x="241.3" y="141.8">R405</text>
<text x="254" y="139.3">R0402</text>
<text x="254.1" y="141.8">NC</text>
<text x="28" y="146.9">C404</text>
<text x="28" y="149.4">10nF</text>
<text x="58.5" y="149.4">R406</text>
<text x="71.2" y="149.4">10K</text>
<text x="79.5" y="149.4">12</text>
<text x="113.6" y="146.8">2</text>
<text x="113.6" y="149.4">3</text>
<text x="127" y="149.4">R407</text>
<text x="149.9" y="149.4">C405</text>
<text x="157.5" y="149.4">C406</text>
<text x="190.5" y="144.4">R411</text>
<text x="203.3" y="144.4">4.7KR0402</text>
<text x="208.8" y="146.6">AP_SDA2</text>
<text x="235.5" y="146.8">5</text>
<text x="239.3" y="146.6">AP_SCL</text>
<text x="254" y="144.4">R0402</text>
<text x="28" y="154.5">C0402</text>
<text x="71.2" y="152">R0402</text>
<text x="80.8" y="151.9">4</text>
<text x="80.8" y="154.4">9</text>
<text x="113.6" y="151.9">10</text>
<text x="113.6" y="154.4">11</text>
<text x="127" y="152">NC</text>
<text x="127" y="154.5">R0402</text>
<text x="149.9" y="152">0.1uF</text>
<text x="157.5" y="152">2.2uF</text>
<text x="218" y="151.9">3</text>
<text x="235.5" y="151.9">6</text>
<text x="28" y="157.1">50V</text>
<text x="80.8" y="157">7</text>
<text x="113.6" y="159.5">14</text>
<text x="127.6" y="161.9">AP_SCL</text>
<text x="127.6" y="159.3">AP_SDA</text>
<text x="149.9" y="157.1">C0402</text>
<text x="149.9" y="159.6">16V</text>
<text x="157.5" y="157.1">C0402</text>
<text x="157.5" y="159.6">10V</text>
<text x="218.5" y="157.1">MST22D18G2_125</text>
<text x="25.2" y="162.1">GND</text>
<text x="80.8" y="162.1">6</text>
<text x="113.6" y="164.6">1</text>
<text x="113.6" y="162.1">13</text>
<text x="147.1" y="164.7">GND</text>
<text x="154.7" y="164.7">GND</text>
<text x="55.7" y="172.3">GND</text>
<text x="83.9" y="172.3">ICM-42670-P</text>
<text x="127" y="172.3">R408</text>
<text x="127" y="174.8">10K</text>
<text x="127" y="177.4">R0402</text>
<text x="241.3" y="181.7">瑞萨电子www.renesas.com</text>
<text x="241.3" y="184">东莞野火电子技术有限公司</text>
<text x="121.7" y="187.5">GND</text>
<text x="221.5" y="189.6">Title</text>
<text x="221.3" y="197.2">Size</text>
<text x="229.7" y="197.4">Document Number</text>
<text x="231.2" y="192.6">CPKEXP-EK8x2 扩展板</text>
<text x="285.5" y="197.2">Rev</text>
<text x="222.3" y="200">A4</text>
<text x="252.3" y="200">PDM/CAN</text>
<text x="286.3" y="200.5">V1.0</text>
<text x="221.8" y="204.8">Date:</text>
<text x="230.2" y="204.8">Saturday, September 12, 2026</text>
<text x="269.3" y="204.8">Sheet</text>
<text x="276.9" y="204.8">4</text>
<text x="281.7" y="204.8">of</text>
<text x="286.3" y="204.8">12</text>
</g>
<g font-size="2.3" fill="#f00">
<text x="13.8" y="21.4">[2,10]</text>
<text x="21.1" y="21.4">P311</text>
<text x="13.5" y="26.2">[2,10]</text>
<text x="20.9" y="26.2">P312</text>
<text x="11.5" y="31.3">[2,9,10]</text>
<text x="20.9" y="31.3">PD06</text>
<text x="8.9" y="77">[2,6,10]</text>
<text x="18.3" y="77">P511</text>
<text x="7.2" y="82.4">[2,6,8,10]</text>
<text x="18.6" y="82.4">P512</text>
<text x="10.2" y="87.2">[2,5,6]</text>
<text x="18.3" y="87.2">P705</text>
<text x="259.1" y="103.5">贴片排针</text>
<text x="171.5" y="140.5">[2,3,5]</text>
<text x="172.3" y="143.1">[2,10]</text>
<text x="179.6" y="143.1">P201</text>
<text x="179.6" y="140.5">P401</text>
<text x="268" y="143.1">P413 [2,4,6]</text>
<text x="268" y="138">P400 [2,3,5]</text>
<text x="171.5" y="145.6">[2,4,6]</text>
<text x="179.6" y="145.6">P413</text>
<text x="38.1" y="153.2">[2,7]</text>
<text x="44.2" y="153.2">P513</text>
<text x="179.1" y="153.2">[2,3,7,9,10]</text>
<text x="192.6" y="153.2">P409</text>
<text x="255.3" y="153.2">P410 [2,3,7,9,10]</text>
</g>
<g font-size="2.3" fill="#00c">
<text x="47" y="21.4">1</text>
<text x="53.4" y="21.4">2</text>
<text x="125.8" y="21.4">TXD</text>
<text x="125.8" y="24">GND</text>
<text x="134.5" y="24">CANH</text>
<text x="137.8" y="21.4">RS</text>
<text x="47" y="26.5">3</text>
<text x="53.4" y="26.5">4</text>
<text x="125.8" y="26.5">VCC</text>
<text x="125.8" y="29">RXD</text>
<text x="134.9" y="29">VREF</text>
<text x="134.9" y="26.5">CANL</text>
<text x="47" y="31.6">5</text>
<text x="53.4" y="31.6">6</text>
<text x="44.5" y="77.3">1</text>
<text x="50.8" y="77.3">2</text>
<text x="123.2" y="77.3">TXD</text>
<text x="135.3" y="77.3">RS</text>
<text x="44.5" y="82.4">3</text>
<text x="50.8" y="82.4">4</text>
<text x="123.2" y="79.8">GND</text>
<text x="123.2" y="82.4">VCC</text>
<text x="132" y="79.8">CANH</text>
<text x="132.4" y="82.4">CANL</text>
<text x="44.5" y="87.5">5</text>
<text x="50.8" y="87.5">6</text>
<text x="123.2" y="84.9">RXD</text>
<text x="132.4" y="84.9">VREF</text>
<text x="260.4" y="84.9">1</text>
<text x="266.7" y="84.9">2</text>
<text x="260.4" y="90">3</text>
<text x="260.4" y="95.1">5</text>
<text x="266.7" y="90">4</text>
<text x="266.7" y="95.1">6</text>
<text x="85.1" y="143.3">VDDIO</text>
<text x="105.7" y="143.3">VDD</text>
<text x="103" y="148.4">RESV0</text>
<text x="85.1" y="153.5">INT1 / INT</text>
<text x="85.1" y="151">AP_CS</text>
<text x="103" y="151">RESV1</text>
<text x="103" y="153.5">RESV2</text>
<text x="85.1" y="158.6">FSYNC</text>
<text x="85.1" y="156">INT2</text>
<text x="101.5" y="161.1">AP_SDA</text>
<text x="103" y="156">RESV3</text>
<text x="85.1" y="163.7">GND</text>
<text x="101.3" y="166.2">AP_ADO</text>
<text x="101.8" y="163.7">AP_SCL</text>
</g>
</svg>
